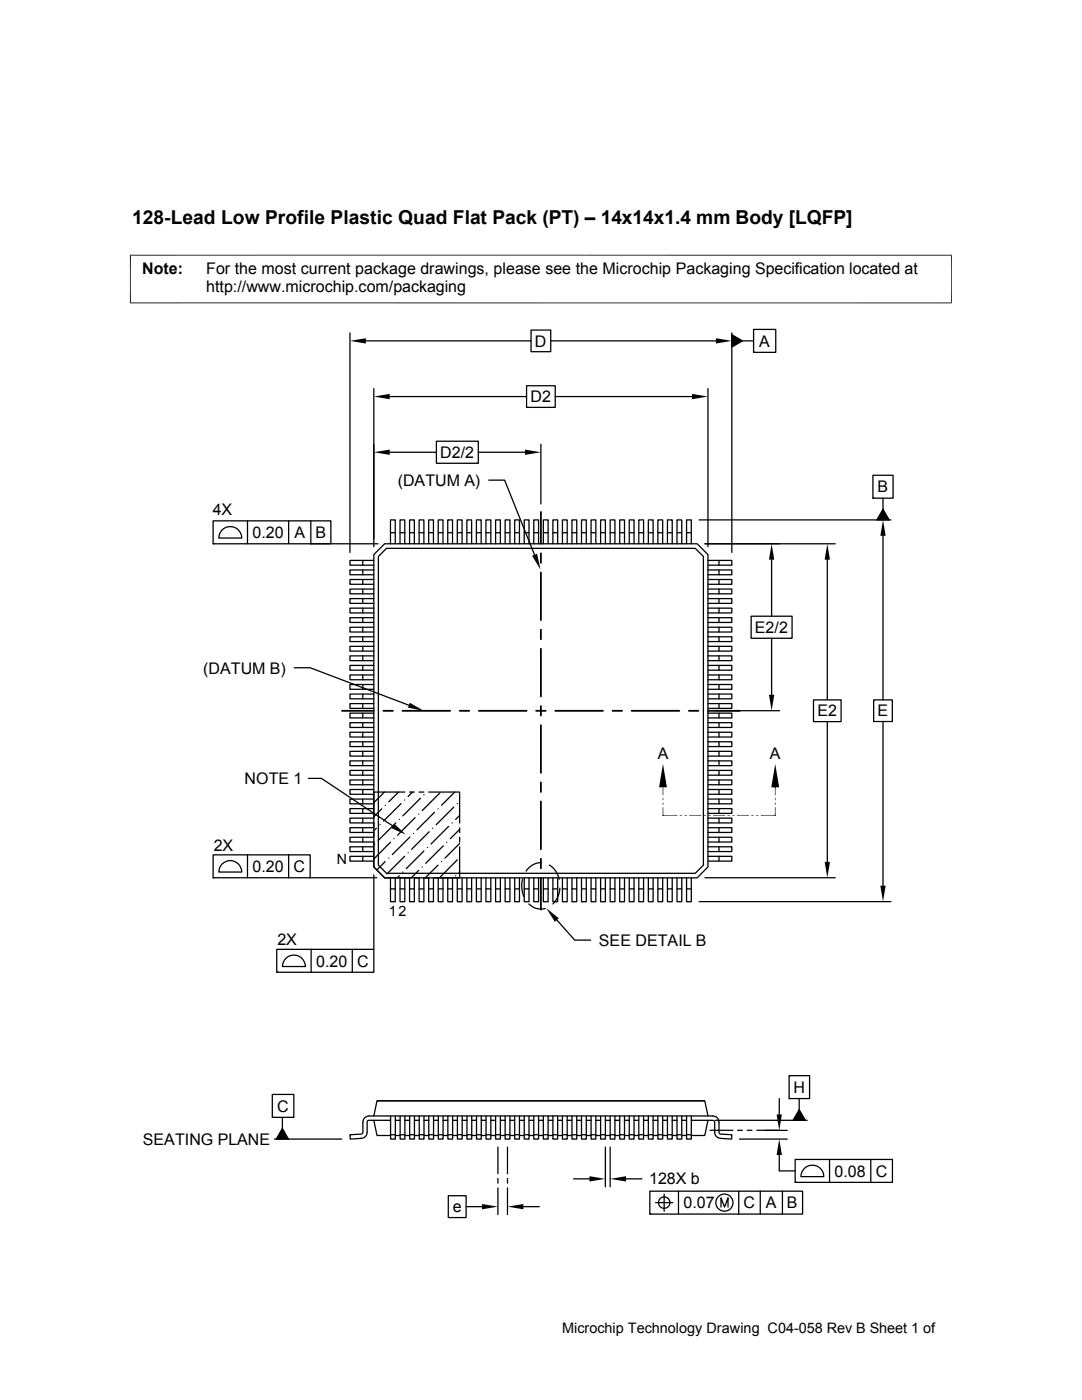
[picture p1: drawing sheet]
<svg xmlns="http://www.w3.org/2000/svg" width="216mm" height="279mm" viewBox="0 0 216 279" stroke-linecap="round" stroke-linejoin="round" font-family="sans-serif">
<g fill="none" stroke="#000" stroke-width=".25">
<path d="M69.8 66.4v43.9M73 68h33M74.6 77.6v31.5M77.8 79.1h27.3M105.1 77h5.7v4.3h-5.7zM106 65.9h3.9v4.3h-3.9zM109.9 68h33M110.8 79.1h27.3M141.3 77.6v31.5M146 66.8l2.1 1.2-2.1 1.3zM146 66.4v43.9M148.1 68h2.3"/>
<path d="M150.4 65.7h4.4v4.6h-4.4zM150.4 70.3h.1M77.8 90.3h9.3M87.1 88.1h8.3v4.4h-8.3zM95.4 90.3h9.4M97.5 95.8h3.2l6 14.9M107.9 88.7v11.9M174.2 94.8h4v4.6h-4zM174.2 99.4h.1M176.2 99.4v2.2M42.5 103.9h23.5v4.6h-23.5zM42.5 108.5h.1"/>
<path d="M44.3 105.7a2.3 2.3 0 0 1 2.5-.4 2.3 2.3 0 0 1 1.4 2.1h-4.5a2.29 2.29 0 0 1 .6-1.7zM49.4 103.9v4.6M57.6 103.9v4.6M61.9 108.5h13.5M62 103.9v4.6M72.4 111.8v1M72.4 113.7v1M72.4 115.7v.9M72.4 117.6v.9M72.4 119.5v.9M74.6 119.5h-4.8v.9h4.8M74.6 117.6h-4.8v.9h4.8"/>
<path d="M74.6 115.7h-4.8v.9h4.8M74.6 113.7h-4.8v1h4.8M74.6 111.8h-4.8v1h4.8M74.6 110.7l2.2-2.2h62.3l2.2 2.2v62.3l-2.2 2.2h-62.3l-2.2-2.2zM75.5 111.1l1.6-1.7h61.6l1.7 1.7v61.6l-1.7 1.6h-61.6l-1.6-1.6zM77.9 108.5v-4.7h1v4.7M77.9 106.3h1M79.8 108.5v-4.7h1v4.7M79.8 106.3h1M81.7 108.5v-4.7h1v4.7M81.7 106.3h1M83.6 108.5v-4.7h1v4.7"/>
<path d="M83.6 106.3h1M85.5 108.5v-4.7h1v4.7M85.5 106.3h1M87.4 108.5v-4.7h1v4.7M87.4 106.3h1M89.3 108.5v-4.7h1v4.7M89.3 106.3h1M91.2 108.5v-4.7h1v4.7M91.2 106.3h1M93.2 108.5v-4.7h.9v4.7M93.2 106.3h.9M95.1 108.5v-4.7h.9v4.7"/>
<path d="M95.1 106.3h.9M97 108.5v-4.7h.9v4.7M97 106.3h.9M98.9 108.5v-4.7h.9v4.7M98.9 106.3h.9M100.8 108.5v-4.7h.9v4.7M100.8 106.3h.9M102.7 108.5v-4.7h1v4.7M102.7 106.3h1M104.6 108.5v-4.7h1v4.7M104.6 106.3h1M106.5 108.5v-4.7h1v4.7"/>
<path d="M106.5 106.3h1M108.4 108.5v-4.7h1v4.7M108.4 106.3h1M110.3 108.5v-4.7h1v4.7M110.3 106.3h1M112.2 108.5v-4.7h1v4.7M112.2 106.3h1M114.1 108.5v-4.7h1v4.7M114.1 106.3h1M116 108.5v-4.7h1v4.7M116 106.3h1M117.9 108.5v-4.7h1v4.7"/>
<path d="M117.9 106.3h1M119.8 108.5v-4.7h1v4.7M119.8 106.3h1M121.8 108.5v-4.7h.9v4.7M121.8 106.3h.9M123.7 108.5v-4.7h.9v4.7M123.7 106.3h.9M125.6 108.5v-4.7h.9v4.7M125.6 106.3h.9M127.5 108.5v-4.7h.9v4.7M127.5 106.3h.9M129.4 108.5v-4.7h.9v4.7"/>
<path d="M129.4 106.3h.9M131.3 108.5v-4.7h.9v4.7M131.3 106.3h.9M133.2 108.5v-4.7h.9v4.7M133.2 106.3h.9M135.1 108.5v-4.7h.9v4.7M135.1 106.3h.9M137 108.5v-4.7h.9v4.7M137 106.3h.9M139.5 103.8h38.3M140.7 108.5h26M141.3 111.8h4.7v1h-4.7"/>
<path d="M141.3 113.7h4.7v1h-4.7M141.3 115.7h4.7v.9h-4.7M141.3 117.6h4.7v.9h-4.7M141.3 119.5h4.7v.9h-4.7M143.5 111.8v1M143.5 113.7v1M143.5 115.7v.9M143.5 117.6v.9M143.5 119.5v.9M154 111.7v11.3M165.1 111.7v28M176.2 101.6l1.2 2.2h-2.4z"/>
<path d="M176.2 106.9v32.8M58.7 133.3h3.2l19.7 7.4M72.4 121.4v.9M72.4 123.3v.9M72.4 125.2v.9M72.4 127.1v.9M72.4 129v.9M72.4 130.9v.9M72.4 132.8v1M72.4 134.7v1M72.4 136.6v1M72.4 138.5v1"/>
<path d="M74.6 138.5h-4.8v1h4.8M74.6 136.6h-4.8v1h4.8M74.6 134.7h-4.8v1h4.8M74.6 132.8h-4.8v1h4.8M74.6 130.9h-4.8v.9h4.8M74.6 129h-4.8v.9h4.8M74.6 127.1h-4.8v.9h4.8M74.6 125.2h-4.8v.9h4.8M74.6 123.3h-4.8v.9h4.8M74.6 121.4h-4.8v.9h4.8M141.3 121.4h4.7v.9h-4.7M141.3 123.3h4.7v.9h-4.7"/>
<path d="M141.3 125.2h4.7v.9h-4.7M141.3 127.1h4.7v.9h-4.7M141.3 129h4.7v.9h-4.7M141.3 130.9h4.7v.9h-4.7M141.3 132.8h4.7v1h-4.7M141.3 134.7h4.7v1h-4.7M141.3 136.6h4.7v1h-4.7M141.3 138.5h4.7v1h-4.7M143.5 121.4v.9M143.5 123.3v.9M143.5 125.2v.9M143.5 127.1v.9"/>
<path d="M143.5 129v.9M143.5 130.9v.9M143.5 132.8v1M143.5 134.7v1M143.5 136.6v1M143.5 138.5v1M149.9 123h8.2v4.4h-8.2zM154 127.4v11.3M162.3 139.7h5.5v4.3h-5.5zM174.3 139.7h3.8v4.3h-3.8zM61.5 155.3h2.6l14.3 9.5M72.4 140.4v1"/>
<path d="M72.4 142.3v1M72.4 144.2v1M72.4 146.1v1M72.4 148v1M72.4 149.9v1M72.4 151.8v1M72.4 153.8v.9M72.4 155.7v.9M72.4 157.6v.9M72.4 159.5v.9M74.6 159.5h-4.8v.9h4.8M74.6 157.6h-4.8v.9h4.8"/>
<path d="M74.6 155.7h-4.8v.9h4.8M74.6 153.8h-4.8v.9h4.8M74.6 151.8h-4.8v1h4.8M74.6 149.9h-4.8v1h4.8M74.6 148h-4.8v1h4.8M74.6 146.1h-4.8v1h4.8M74.6 144.2h-4.8v1h4.8M74.6 142.3h-4.8v1h4.8M74.6 140.4h-4.8v1h4.8M76.7 158.1l-2.1 2.1M79.5 158.1l-1.9 1.9M80.7 159.7h.1"/>
<path d="M80.8 158.1h-6.2v5.1M81.7 158.1h1M82.3 158.1l-.9 .9M83.6 158.1h1M83.9 159.3l-3.5 3.5M84.6 158.6h.1M85.5 158.1h6.2v6.2M87.8 158.3l-3.6 3.5M90.7 158.1l-2.6 2.6M141.3 140.4h4.7v1h-4.7M141.3 142.3h4.7v1h-4.7M141.3 144.2h4.7v1h-4.7"/>
<path d="M141.3 146.1h4.7v1h-4.7M141.3 148h4.7v1h-4.7M141.3 149.9h4.7v1h-4.7M141.3 151.8h4.7v1h-4.7M141.3 153.8h4.7v.9h-4.7M141.3 155.7h4.7v.9h-4.7M141.3 157.6h4.7v.9h-4.7M141.3 159.5h4.7v.9h-4.7M142.9 141.8h12.7M143.5 140.4v1M143.5 142.3v1M143.5 144.2v1"/>
<path d="M143.5 146.1v1M143.5 148v1M143.5 149.9v1M143.5 151.8v1M143.5 153.8v.9M143.5 155.7v.9M143.5 157.6v.9M143.5 159.5v.9M165.1 144v28M176.2 144v32.8M42.5 170.6h19.4v4.6h-19.4zM42.5 175.2h.1"/>
<path d="M44.3 172.4a2.3 2.3 0 0 1 2.5-.5 2.3 2.3 0 0 1 1.4 2.1h-4.5a2.29 2.29 0 0 1 .6-1.6zM49.4 170.6v4.6M57.6 170.6v4.6M61.9 175.2h13.3M72.4 161.4v.9M72.4 163.3v.9M72.4 165.2v.9M72.4 167.1v.9M72.4 169v.9M72.4 170.9v1M74.6 170.9h-4.8v1h4.8M74.6 169h-4.8v.9h4.8"/>
<path d="M74.6 167.1h-4.8v.9h4.8M74.6 165.2h-4.8v.9h4.8M74.6 163.3h-4.8v.9h4.8M74.6 161.4h-4.8v.9h4.8M74.6 167.9v5.1l2.2 2.2h5.1M74.6 164.1v1M74.6 166v1M74.6 174.6v14.9M74.8 168.4h.1M75.1 165.3l-.5 .5M75.8 164.6h.1M76.2 161.4l-1.6 1.6"/>
<path d="M76.9 172l-1.7 1.6M76.9 160.7h.1M77.6 171.3h.1M77.9 168.1l-3.3 3.3M77.9 175.2v4.8h1v-4.8M77.9 177.4h1M78.6 167.4h.1M79 164.2l-3.5 3.5M79.7 174.8l-.5 .4M79.7 163.5h.1M79.8 175.2v4.8h1v-4.8M79.8 177.4h1"/>
<path d="M80 160.4l-3.5 3.5M80.4 174.1h.1M80.7 170.9l-3.5 3.5M81.4 170.2h.1M81.7 175.2v4.8h1v-4.8M81.7 177.4h1M81.8 167l-3.5 3.6M82.5 166.3h.1M82.8 175.2h1M82.8 163.2l-3.5 3.5M83.5 173.7l-1.5 1.5M83.5 162.5h.1"/>
<path d="M83.6 175.2v4.8h1v-4.8M83.6 177.4h1M84.2 173h.1M84.6 169.8l-3.5 3.6M84.7 175.2h1M85.3 169.1h.1M85.5 175.2v4.8h1v-4.8M85.5 177.4h1M85.6 166l-3.5 3.5M86.3 165.3h.1M86.7 162.1l-3.5 3.5M87.4 172.7l-2.5 2.5"/>
<path d="M87.4 161.4h.1M87.4 175.2v4.8h1v-4.8M87.4 177.4h1M88.1 172h.1M88.5 168.8l-3.6 3.5M89.2 168.1h.1M89.3 175.2v4.8h1v-4.8M89.3 177.4h1M89.5 164.9l-3.5 3.5M90.2 164.2h.1M90.6 161.1l-3.6 3.5M90.9 174.8h.1"/>
<path d="M91.2 171.6l-3.4 3.5M91.2 160.4h.1M91.2 175.2v4.8h1v-4.8M91.2 177.4h1M91.7 165.2v1M91.7 167.1v1M91.7 169v6.2h-5.1M91.7 173.9l-.1 .2M91.7 168.3l-2.9 3M91.7 162.7l-.8 .8M91.7 165.5l-1.8 1.9M93.2 175.2v4.8h.9v-4.8"/>
<path d="M93.2 177.4h.9M95.1 175.2v4.8h.9v-4.8M95.1 177.4h.9M97 175.2v4.8h.9v-4.8M97 177.4h.9M98.9 175.2v4.8h.9v-4.8M98.9 177.4h.9M100.8 175.2v4.8h.9v-4.8M100.8 177.4h.9M102.7 175.2v4.8h1v-4.8M102.7 177.4h1M104.3 175.5l-.2 .8 .1 1.3 .4 1.3"/>
<path d="M104.6 175.2v4.8h1v-4.8M104.6 177.4h1M106.5 175.2v4.8h1v-4.8M106.5 177.4h1M107.9 172.1a3.6 3.6 0 0 0-2.9 1.8M108.4 175.2v4.8h1v-4.8M108.4 177.4h1M109.6 172.6l.3 .2a4.6 4.6 0 0 1 1.7 2.7M110.3 175.2v4.8h1v-4.8M110.3 177.4h1M111.7 177.2l-.3 1.6-.6 1-.5 .6M112.2 175.2v4.8h1v-4.8"/>
<path d="M112.2 177.4h1M114.1 175.2v4.8h1v-4.8M114.1 177.4h1M116 175.2v4.8h1v-4.8M116 177.4h1M117.9 175.2v4.8h1v-4.8M117.9 177.4h1M119.8 175.2v4.8h1v-4.8M119.8 177.4h1M121.8 175.2v4.8h.9v-4.8M121.8 177.4h.9M123.7 175.2v4.8h.9v-4.8"/>
<path d="M123.7 177.4h.9M125.6 175.2v4.8h.9v-4.8M125.6 177.4h.9M127.5 175.2v4.8h.9v-4.8M127.5 177.4h.9M129.4 175.2v4.8h.9v-4.8M129.4 177.4h.9M131.3 175.2v4.8h.9v-4.8M131.3 177.4h.9M133.2 175.2v4.8h.9v-4.8M133.2 177.4h.9M135.1 175.2v4.8h.9v-4.8"/>
<path d="M135.1 177.4h.9M137 175.2v4.8h.9v-4.8M137 177.4h.9M139.5 179.9h38.3M140.7 175.2h26M141.3 161.4h4.7v.9h-4.7M141.3 163.3h4.7v.9h-4.7M141.3 165.2h4.7v.9h-4.7M141.3 167.1h4.7v.9h-4.7M141.3 169h4.7v.9h-4.7M141.3 170.9h4.7v1h-4.7M143.5 161.4v.9"/>
<path d="M143.5 163.3v.9M143.5 165.2v.9M143.5 167.1v.9M143.5 169v.9M143.5 170.9v1M55.2 189.5h19.4v4.5h-19.4zM55.2 194h.1M57 191.3a2.29 2.29 0 0 1 2.5-.5 2.29 2.29 0 0 1 1.4 2.1h-4.5a2.29 2.29 0 0 1 .6-1.6zM62.1 189.5v4.5M70.3 189.5v4.5M105.5 180.4a3.3 3.3 0 0 0 3.3 .9M111.1 183.6l3.6 4h3.2"/>
<path d="M54.3 218.4h4.3v4.6h-4.3zM75.3 219.7h65.2M155.5 219.2v3.2M157.5 214.7h4v4.5h-4zM157.5 219.2h.1M159.5 219.2v2.3M54.3 223h.1M54.8 227.3h13.4M56.3 223v2.2M56.3 225.2l1.3 2.1h-2.5zM74.6 223.6l.6 3h2.7M74.6 222.7l.6-3h65.4l.7 3"/>
<path d="M77.9 222.7v4.6h1v-4.6M77.9 226.5h1M78.9 226.6h.9M78.9 223.6h.9M79.8 222.7v4.6h1v-4.6M79.8 226.5h1M80.8 223.6h.9M80.8 226.6h.9M81.7 222.7v4.6h1v-4.6M81.7 226.5h1M82.7 223.6h1M82.7 226.6h1"/>
<path d="M83.7 222.7v4.6h.9v-4.6M83.7 226.5h.9M84.6 223.6h1M84.6 226.6h1M85.6 222.7v4.6h.9v-4.6M85.6 226.5h.9M86.5 223.6h1M86.5 226.6h1M87.5 222.7v4.6h.9v-4.6M87.5 226.5h.9M88.4 223.6h1M88.4 226.6h1"/>
<path d="M89.4 222.7v4.6h.9v-4.6M89.4 226.5h.9M89.5 238.6h3.5v4.4h-3.5zM90.3 226.6h1M90.3 223.6h1M91.3 222.7v4.6h.9v-4.6M91.3 226.5h.9M92.2 226.6h1M92.2 223.6h1M93.2 222.7v4.6h.9v-4.6M93.2 226.5h.9M94.1 226.6h1"/>
<path d="M94.1 223.6h1M95.1 222.7v4.6h.9v-4.6M95.1 226.5h.9M96 226.6h1M96 223.6h1M97 222.7v4.6h.9v-4.6M97 226.5h.9M97.9 226.6h1M97.9 223.6h1M98.9 222.7v4.6h.9v-4.6M98.9 226.5h.9M99.4 228.9v5.3"/>
<path d="M99.4 235.2v.9M99.4 237.1v5.3M99.8 226.6h1M99.8 223.6h1M100.8 222.7v4.6h.9v-4.6M100.8 226.5h.9M101.3 228.9v5.3M101.3 235.2v.9M101.3 237.1v5.3M101.7 226.6h1M101.7 223.6h1M102.7 222.7v4.6h1v-4.6"/>
<path d="M102.7 226.5h1M103.7 226.6h.9M103.7 223.6h.9M104.6 222.7v4.6h1v-4.6M104.6 226.5h1M105.6 226.6h.9M105.6 223.6h.9M106.5 222.7v4.6h1v-4.6M106.5 226.5h1M107.5 226.6h.9M107.5 223.6h.9M108.4 222.7v4.6h1v-4.6"/>
<path d="M108.4 226.5h1M109.4 226.6h.9M109.4 223.6h.9M110.3 222.7v4.6h1v-4.6M110.3 226.5h1M111.3 226.6h.9M111.3 223.6h.9M112.2 222.7v4.6h1v-4.6M112.2 226.5h1M113.2 226.6h.9M113.2 223.6h.9M114.1 222.7v4.6h1v-4.6"/>
<path d="M114.1 226.5h1M114.4 235.3h3.2M115.1 226.6h.9M115.1 223.6h.9M116 222.7v4.6h1v-4.6M116 226.5h1M117 226.6h.9M117 223.6h.9M117.9 222.7v4.6h1v-4.6M117.9 226.5h1M118.9 226.6h.9M118.9 223.6h.9"/>
<path d="M119.8 222.7v4.6h1v-4.6M119.8 226.5h1M120.8 226.6h1M120.8 223.6h1M120.8 228.9v8M121.8 222.7v4.6h.9v-4.6M121.8 226.5h.9M121.8 228.9v8M122.7 226.6h1M122.7 223.6h1M123.7 222.7v4.6h.9v-4.6M123.7 226.5h.9"/>
<path d="M124.6 226.6h1M124.6 223.6h1M124.9 235.3h3.2M125.6 222.7v4.6h.9v-4.6M125.6 226.5h.9M126.5 226.6h1M126.5 223.6h1M127.5 222.7v4.6h.9v-4.6M127.5 226.5h.9M128.4 226.6h1M128.4 223.6h1M129.4 222.7v4.6h.9v-4.6"/>
<path d="M129.4 226.5h.9M129.7 237.7h30.4v4.6h-30.4zM130.3 226.6h1M130.3 223.6h1M131.3 222.7v4.6h.9v-4.6M131.3 226.5h.9M132.2 226.6h1M132.2 223.6h1M132.5 238.3v3.4M133.2 222.7v4.6h.9v-4.6M133.2 226.5h.9M134.1 226.6h1"/>
<path d="M134.1 223.6h1M135.1 222.7v4.6h.9v-4.6M135.1 226.5h.9M135.4 237.7v4.6M136 226.6h1M136 223.6h1M137 222.7v4.6h.9v-4.6M137 226.5h.9M137.9 223.6h4.5l.2 .4v2a1.24 1.24 0 0 0 1.1 1.2l2.3 .1v-.8l-2.4-.2-.1-.3v-2a1.23 1.23 0 0 0-1.3-1.3h-68.6a1.23 1.23 0 0 0-1.2 1.3v2l-.2 .3-2.4 .2 .1 .8 2.5-.2a1.17 1.17 0 0 0 .9-1.1v-2l.2-.4h4.4M141.3 223.6l-.7 3h-2.7M141.7 225.6h4.5M142.8 223.6h18.3"/>
<path d="M147.2 225.6h.9M147.4 237.7v4.6M147.6 227.3h9.5M149.1 225.6h1M151 225.6h6.1M151.7 237.7v4.6M155.5 230.5v3.2h3.2M156.1 237.7v4.6M158.7 231.4h19.4v4.6h-19.4zM158.7 236h.1M159.5 221.5l1.2 2.1h-2.5zM160.5 233.2a2.28 2.28 0 0 1 2.5-.5 2.28 2.28 0 0 1 1.4 2.1h-4.6a2.44 2.44 0 0 1 .7-1.6z"/>
<path d="M165.5 231.4v4.6M173.8 231.4v4.6M93 240.8h3.2M104.4 240.8h3.2M129.7 242.3h.1M130.8 240h3.4M143.9 240.9v-1.8l.7 1.8 .7-1.8v1.8"/>
<circle cx="132.5" cy="240" r="1.15"/>
<circle cx="144.6" cy="240" r="1.71"/>
</g>
<g fill="none" stroke="#000" stroke-width=".36">
<path d="M107.9 102.2v6.3M107.9 110.4v1.9M107.9 114.2v9.6M107.9 125.7v1.9M107.9 129.5v9.5M68.2 141.9h6.4M76.5 141.9h1.9M80.3 141.9h9.5M91.7 141.9h1.9M95.5 141.9h9.6M107 141.9h1.9M107.9 140.9v1.9"/>
<path d="M107.9 144.7v9.5M107.9 156.1v2M107.9 160v9.5M110.8 141.9h9.5M122.2 141.9h1.9M126 141.9h9.6M137.5 141.9h1.9M141.3 141.9h6.3M107.9 171.4v1.9M107.9 175.2v6.3"/>
</g>
<g fill="#000">
<path d="M69.8 68l3.2-.5v1.1zM74.6 79.1l3.2-.5v1.1zM138.1 78.6l3.2 .5-3.2 .6zM142.9 67.5l3.1 .5-3.1 .6zM146 66.8l2.1 1.2-2.1 1.3zM74.6 90.3l3.2-.6v1.1zM104.8 89.7l3.1 .6-3.1 .5zM106.2 110.9l1-.4 .6 3.2zM154 108.5l.5 3.2h-1.1zM165.1 108.5l.5 3.2h-1.1zM176.2 103.8l.5 3.1h-1zM176.2 101.6l1.2 2.2h-2.4z"/>
<path d="M153.4 138.7h1.1l-.5 3.1zM81.8 140.3l2.8 1.6-3.2-.7zM132.2 157.1l.2 1.6h-.2zM132.2 159.2l.2 .5h-.2zM132.3 152.5l.8 4.6h-1.6zM132.2 157.1h.2v1.6zM132.2 159.2h.2v.5zM154.7 152.5l.8 4.6h-1.6zM154.6 159.2l.1 .5h-.1zM154.6 157.1l.1 1.6h-.1zM154.6 159.2h.1v.5zM154.6 157.1h.1v1.6z"/>
<path d="M78.7 164.4l2.3 2.2-2.9-1.3zM132.2 160.2l.2 .4h-.2zM132.2 161.1l.2 1.6h-.2zM132.2 160.2h.2v.4zM132.2 161.1h.2v1.6zM135.6 162.6h.5l-.5 .2zM135.6 162.8l.5-.2v.2zM136.6 162.6h.5l-.5 .2zM136.6 162.8l.5-.2v.2zM140.4 162.6h.5l-.5 .2zM140.4 162.8l.5-.2v.2zM141.4 162.6h.4l-.4 .2z"/>
<path d="M141.4 162.8l.4-.2v.2zM145.2 162.6h.4l-.4 .2zM145.2 162.8l.4-.2v.2zM146.1 162.6h.5l-.5 .2zM146.1 162.8l.5-.2v.2zM149.9 162.6h.5l-.5 .2zM149.9 162.8l.5-.2v.2zM150.9 162.6h.4l-.4 .2zM150.9 162.8l.4-.2v.2zM154.6 161.1l.1 1.6h-.1zM154.6 160.2l.1 .4h-.1zM154.6 161.1h.1v1.6z"/>
<path d="M154.6 160.2h.1v.4zM164.5 172h1.1l-.5 3.2zM175.7 176.8h1l-.5 3.1zM109 181.3l2.5 2-.8 .7zM56.3 225.2l1.3 2.1h-2.5zM117.6 234.7l3.2 .6-3.2 .5zM121.8 235.3l3.1-.6v1.1zM155.5 227.3l.5 3.2h-1zM155 222.4h1l-.5 3.2zM159.5 221.5l1.2 2.1h-2.5zM96.2 240.3l3.2 .5-3.2 .5zM101.3 240.8l3.1-.5v1z"/>
</g>
<path d="M26 50.8v9.7M189.8 50.8v9.7M189.9 50.9h-164M25.9 60.5h164M154.6 157.1h.1M135.1 162.7h-2.9M137.5 162.7h2.4M142.3 162.7h2.4M147.1 162.7h2.3M151.8 162.7h2.9M154.7 162.6v.2" fill="none" stroke="#000" stroke-width=".2"/>
<text font-size="3.8" x="26.4" y="44.7">128-Lead Low Profile Plastic Quad Flat Pack (PT) – 14x14x1.4 mm Body [LQFP]</text>
<g font-size="3.2">
<text x="28.4" y="54.7">Note:</text>
<text x="41.1" y="58.4">http://www.microchip.com/packaging</text>
<text x="41.1" y="54.7">For the most current package drawings, please see the Microchip Packaging Specification located at</text>
<text x="106.7" y="69.2">D</text>
<text x="151.5" y="69.2">A</text>
<text x="105.9" y="80.3">D2</text>
<text x="87.8" y="91.4">D2/2</text>
<text x="79.4" y="97">(DATUM A)</text>
<text x="175.1" y="98.3">B</text>
<text x="42.4" y="102.9">4X</text>
<text x="50.4" y="107.4">0.20</text>
<text x="58.7" y="107.4">A</text>
<text x="62.9" y="107.4">B</text>
<text x="150.6" y="126.3">E2/2</text>
<text x="40.6" y="134.4">(DATUM B)</text>
<text x="163.1" y="143">E2</text>
<text x="175.1" y="143">E</text>
<text x="131.2" y="151.4">A</text>
<text x="153.6" y="151.4">A</text>
<text x="48.8" y="156.5">NOTE 1</text>
<text x="42.7" y="169.8">2X</text>
<text x="50.4" y="174">0.20</text>
<text x="58.6" y="174">C</text>
<text x="55.4" y="188.7">2X</text>
<text x="119.5" y="188.8">SEE DETAIL B</text>
<text x="63.1" y="192.9">0.20</text>
<text x="71.3" y="192.9">C</text>
<text x="55.3" y="221.8">C</text>
<text x="158.3" y="218.1">H</text>
<text x="28.5" y="228.5">SEATING PLANE</text>
<text x="129.5" y="236.4">128X b</text>
<text x="166.5" y="234.8">0.08</text>
<text x="174.8" y="234.8">C</text>
<text x="90.3" y="241.9">e</text>
<text x="136.4" y="241.2">0.07</text>
<text x="148.4" y="241.2">C</text>
<text x="152.8" y="241.2">A</text>
<text x="157" y="241.2">B</text>
</g>
<text font-size="2.9" x="112.1" y="266">Microchip Technology Drawing C04-058 Rev B Sheet 1 of</text>
<g font-size="2.8">
<text x="67.2" y="172.4">N</text>
<text x="77.6" y="182.8">12</text>
</g>
</svg>
